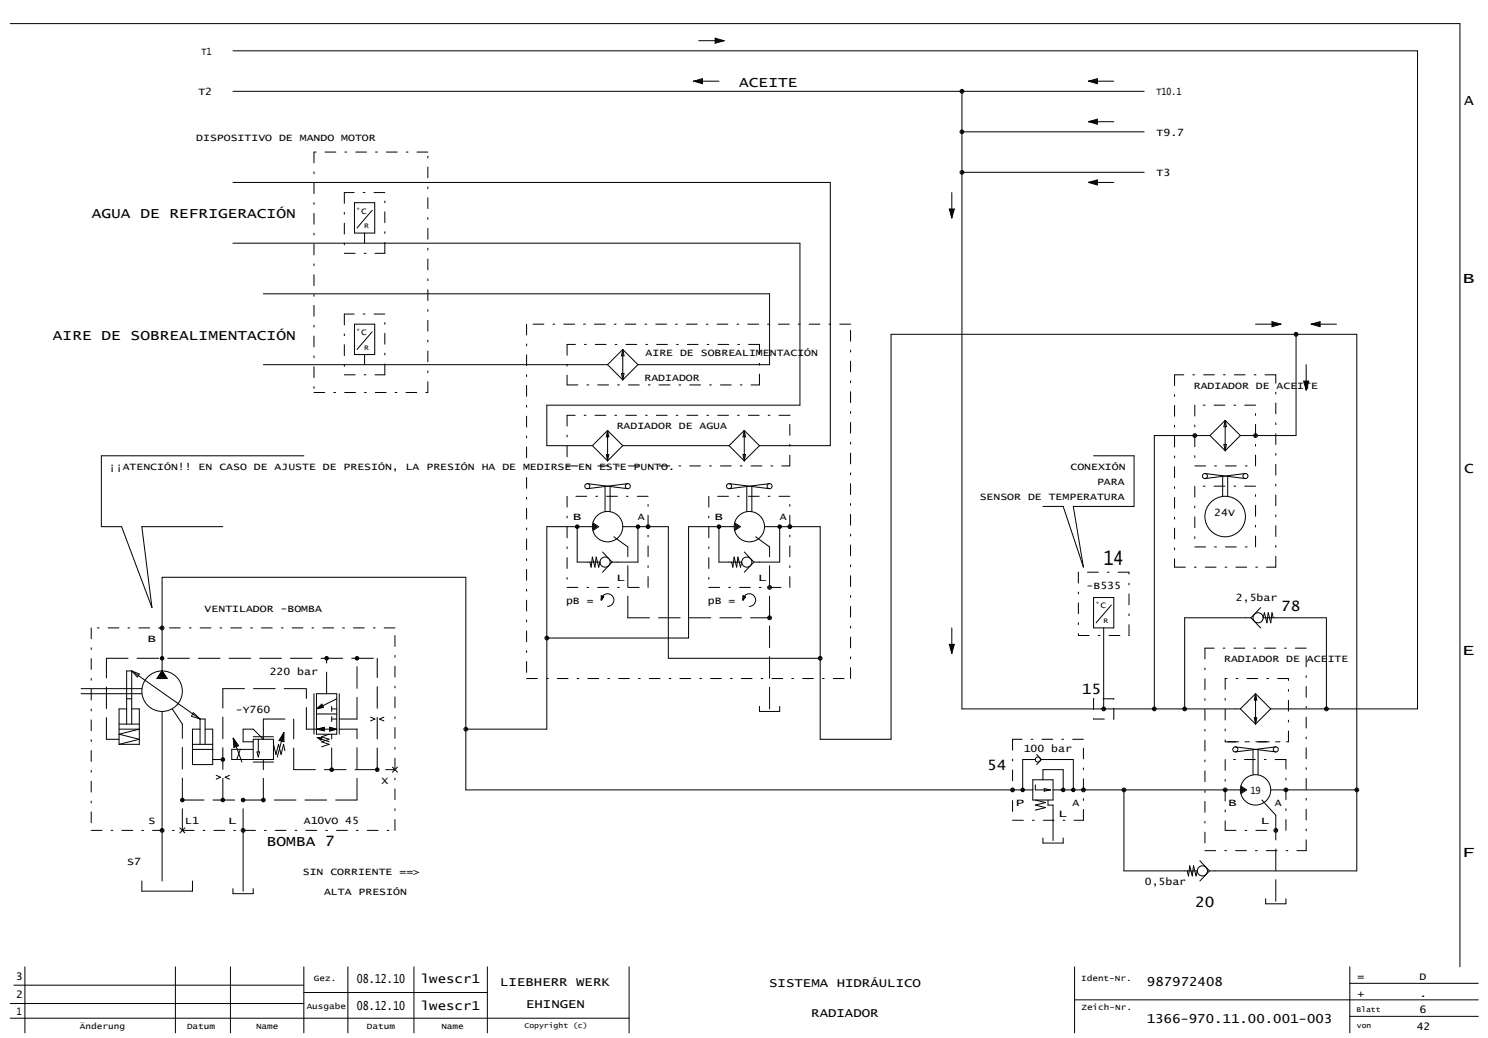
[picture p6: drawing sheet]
<svg xmlns="http://www.w3.org/2000/svg" width="582mm" height="406mm" viewBox="0 0 582 406" stroke-linecap="round" stroke-linejoin="round" font-family="sans-serif">
<g fill="none" stroke="#000" stroke-width=".39">
<path d="M4 9.2h567v369M91.1 19.9h463.3v257.4h-57.4M273.3 15.9h9.9M279.7 14.9l3.5 1-3.5 1zM281.2 15.9l-1-.4v.6l1.9-.2-2.2-.7v1.3l3.3-.6M91.1 35.7h356.4M271.3 31.8l3.5-1v1.9zM271.3 31.8l3.3-.6v1.3l-2.2-.7 1.9-.2v.6l-1-.4M271.3 31.8h9.9M376.2 35.7v241.6h108.9M425.7 31.8h9.9M425.7 31.8l3.5-1v1.9z"/>
<path d="M425.7 31.8l3.3-.6v1.3l-2.2-.7 1.9-.2v.6l-1-.4M376.2 51.6h71.3M425.7 47.6l3.5-1v2zM425.7 47.6l3.3-.6v1.3l-2.2-.7 1.9-.2v.6l-1-.4M425.7 47.6h9.9M91.1 71.4h233.7v102.9h-27.8M138.6 79.3h8v11.9h-8zM372.3 75.3v9.9M376.2 67.4h71.3M425.7 71.4l3.5-1v1.9zM425.7 71.4l3.3-.6v1.3l-2.2-.7 1.9-.2v.6l-1-.4M425.7 71.4h9.9"/>
<path d="M91.1 95.1h221.8v63.4h-99v15.8h17.8M142.6 91.2v3.9M145.6 82.2l-6 7M371.3 81.8h2l-1 3.4zM372.3 83.2l.4-1h-.6l.2 1.9 .7-2.1h-1.3l.6 3.2M103 114.9h198v27.7h-51.5M138.6 126.8h8v11.9h-8zM142.6 138.7v3.9M145.6 129.8l-6 6.9M243.6 136.7l5.9 5.9M243.6 136.7l-6 5.9M243.6 136.7v11.9"/>
<path d="M243.6 136.7l.5 2.5h-1zM491.1 126.8h9.9M497.5 125.8l3.5 1-3.5 1zM499 126.8l-1-.4v.6l1.9-.2-2.2-.7v1.3l3.3-.6M506.9 130.8v39.6h-21.8M512.9 126.8h9.9M512.9 126.8l3.4-1v2zM512.9 126.8l3.2-.6v1.3l-2.2-.7 1.9-.2v.6l-1-.4M103 142.6h134.6M237.6 142.6l6 6M243.1 146.1h1l-.5 2.5zM249.5 142.6l-5.9 6"/>
<path d="M509.9 149.1h2l-1 3.4zM510.9 150.6l.4-1h-.6l.2 1.9 .7-2.2h-1.3l.6 3.2M510.9 142.6v9.9M118.8 178.3h-79.2v27.7h8l11.8 31.7-3.9-31.7h31.7M231.7 174.3l5.9 6M237.1 177.8h1l-.5 2.5zM237.6 168.4l6 5.9M237.6 168.4l-5.9 5.9M237.6 168.4v11.9M237.6 168.4l.5 2.5h-1zM243.6 174.3l-6 6M243.6 174.3h41.6"/>
<path d="M285.2 174.3l5.9 6M290.6 177.8h1l-.5 2.5zM291.1 168.4l.5 2.5h-1zM291.1 168.4l5.9 5.9M291.1 168.4l-5.9 5.9M291.1 168.4v11.9M297 174.3l-5.9 6M427.7 178.3h15.9v19.8h-23.8l4 23.7-8-23.7h-7.9M473.3 170.4l5.9 5.9M473.3 170.4h-21.8v106.9M478.7 173.8h1l-.5 2.5zM479.2 164.4l-5.9 6"/>
<path d="M479.2 164.4l5.9 6M479.2 164.4v11.9M479.2 164.4l.5 2.5h-1zM485.1 170.4l-5.9 5.9M229.7 189.2l15.9 1.9M236.7 190.2v9.9M238.6 190.2v9.9M245.6 189.2l-15.9 1.9M285.2 189.2l15.8 1.9M292.1 190.2v9.9M294.1 190.2v9.9M301 189.2l-15.8 1.9"/>
<path d="M471.3 185.2l15.8 2M478.2 186.2v7.9M480.2 186.2v7.9M487.1 185.2l-15.8 2M225.8 206v13.9h8.9l-.5 1.9-1-3.9-.5 3.9-1-3.9-.5 3.9-.5-1.9M231.7 206h-17.8v79.2h-31.7M231.9 204.5l2.3 1.5-2.3 1.5M232.1 205l1.4 1-1.4 1zM232.4 206.3v-.8l.6 .5-.6 .4M235.7 215.9l3.7 4M239.4 219.9l-3.7 3.9M243.6 206h17.8v51.5h59.4"/>
<path d="M249.5 206v13.9h-10.1M281.2 206v13.9h8.9l-.5 1.9-1-3.9-.5 3.9-1-3.9-.5 3.9-.4-1.9M287.1 206h-17.8v43.6h-55.4M287.3 204.5l2.3 1.5-2.3 1.5M287.5 205l1.4 1-1.4 1zM287.8 206.3v-.8l.6 .5-.6 .4M291.1 215.9l3.8 4M294.9 219.9l-3.8 3.9M299 206h21.8v83.2h27.7v-158.4h182.2v209.8h-57.6M305 206v13.9h-10.1M235.2 234.7a2.48 2.48 0 0 1 2.4-2.5 2.48 2.48 0 0 1 2.5 2.5 2.48 2.48 0 0 1-2.5 2.5M235.2 233l1 .5-1 1.2z"/>
<path d="M235.2 234.6l.8-1.1-.7-.3 .1 .7 .2-.2-.3 .6 .1-.9 .4 .2-.6 .9 .1-1.2 .6 .3-.7 1.1M290.6 234.7a2.48 2.48 0 0 1 2.5-2.5 2.48 2.48 0 0 1 2.5 2.5 2.48 2.48 0 0 1-2.5 2.5M290.6 233l1 .5-1 1.2zM290.7 234.6l.7-1.1-.7-.3 .2 .7 .2-.2-.3 .6 .1-.9 .3 .2-.5 .9 .1-1.2 .5 .3-.7 1.1M427.7 233.7h7.9v11.9h-7.9zM434.6 236.7l-5.9 6.9M493.1 237.7l-3.8 3.9M371.3 252h2l-1 3.5zM372.3 253.5l.4-1h-.6l.2 1.9 .7-2.2h-1.3l.6 3.3M372.3 245.6v9.9M431.7 245.6v31.7M489.3 241.6h-25.9v35.7"/>
<path d="M489.3 241.6l3.8 4M498 241.6l-.5-1.9-.5 3.9-1-3.9-.5 3.9-1-3.9-.5 1.9h24.8v35.7M31.7 271.3h23.8M31.7 269.4h23.8M49.5 277.3h-2.9v13.8M49.5 273.3h2M51.5 277.3h3v13.8h-7.9M51.5 262.4v20.8M51.5 262.4h-2v20.8M51.5 262.4l3 1.2-.8 1.2zM51.5 262.4l26.7 18.8M63.4 262.4l2 3h-4z"/>
<path d="M63.4 262.7l-1.5 2.4h3l-1.4-2.2-1 1.9h1.9l-.9-1.5-.6 1.3h1.1l-.5-.9-.2 .7h.3l-.1-.2M63.4 262.4v-36.6h118.8v83.2h221.8M63.4 278.3v66.3M75.6 278.8l2.6 2.4-3.3-1zM122.8 271.3v15.9M123.8 271.3h7.9v15.9h-7.9zM123.8 279.3h7.9M123.8 277.3l2.1-1.9 .7 1.3zM124.4 277l1.4-1.1 .3 .6-1.6 .5M129.7 277.3h2M129.7 276.3v2M131.7 273.3l-7.9 4"/>
<path d="M132.7 271.3v15.9M297 276.3v2h8v-2M485.1 277.3l6 5.9M491.1 271.3l-6 6M491.1 271.3l5.9 6M491.1 271.3v11.9M491.1 271.3l.5 2.5h-1zM497 277.3l-5.9 5.9M46.6 285.2h7.9l-7.9 2 7.9 2-7.9 1.9M46.6 283.2h7.9M75.3 291.1h7.9M75.3 293.1h7.9"/>
<path d="M78.2 285.2h-2.9v13.9h7.9v-13.9h-3M78.2 281.2h2v9.9M78.2 281.2v9.9M91.2 288.7l1.7 2.9-1.2 .5-.1-2.3 .8 1.7-.5 .2v-1.1M91.2 288.7l3.4 9.4M91.2 288.7l2.1 3-1.8 .6zM94 293l-1.4 4.1M99 293.1h-8.4v4h16.4v-7.9h-8v7.9M99 298.1h8M99 288.2h8M100.5 294.1h1l-.5 2zM101 289.2v4.9"/>
<path d="M103 285.2v4M103 297.1v3.9M107 291.1l.9 4 1-4 1 4 1-4 .5 2.5M111 286.5l-.3 3.3-1.2-.3 1.2-1.9-.3 1.8-.5-.1 .6-.9M111 286.5l-2.6 9.6M111 286.5l.1 3.6-1.9-.5zM123.8 285.2h7.9M124.1 288.5l1.6 .2-.2 .6-.9-.7 .9 .3-.1 .3-.4-.4M124.1 288.5l1.8 .1-.4 .9zM124.1 288.5l4.6 1.6M126.9 284.5v1.4l-3.1-.7M126.9 284.5l-2.2 .7 2.1 .4-.1-.9-1 .5 .9 .1-.2-.2"/>
<path d="M126.9 284.5l-3.1 .7M128.7 287.2l-2.9 1 2.9 1-2.9 .9 2.9 1-2.9 1M128.9 284.4l2.8 .8-2.8 .8zM129.7 281.2h2M129.7 280.2v2M130.1 285.2l-.8-.3v.5l1.5-.2-1.7-.6v1.1l2.6-.5M145 280.5l1.7 .7-1.7 .8M150.1 280.5l-1.7 .7 1.7 .8M405 297.1h-5v11.9M405.4 295.1l1.9 2M407.3 297.1h12.5v11.9M407.3 297.1l-1.9 2"/>
<path d="M483.2 292.1l15.8 2M490.1 293.1v9.9M490.6 280.7h1l-.5 2.5zM492.1 293.1v9.9M499 292.1l-15.8 2M84.6 303.3l1.7 .7-1.7 .8M89.8 303.3l-1.7 .7 1.7 .8M153.5 300l2 2M155.5 300l-2 2M404 305h7.9v7.9h-7.9zM405 307v2h5.9M405 312.9l3.9 1-3.9 1 3.9 1-3.9 1"/>
<path d="M408.4 308.5l2.5 .5-2.5 .5zM414.9 309h72.2M439.6 309v31.6h28.7l-.5 2-1-3.9-.5 3.9-1-3.9-.5 3.9-.5-2M485.3 307.5l2.3 1.5-2.3 1.4M485.5 308l1.4 1-1.4 .9zM485.8 309.3v-.8l.6 .5-.6 .4M497 309h33.7M70.3 323.8l2 2M72.3 323.8l-2 2M95.1 324.8v23.8M407.9 327.8v1.9h7.9v-1.9M469.3 336.7l3.8 3.9"/>
<path d="M55.5 344.6v4h19.8v-4M91.1 347.6v1.9h7.9v-1.9M473.1 340.6l-3.8 4M495 351.5v2h8v-2M9.7 378.2v25.8M68.6 378.2v25.8M90.1 378.2v25.8M118.8 378.2v25.8M136.1 378.2v25.8M161.9 378.2v25.8M190.6 378.2v25.8M246.1 378.2v25.8"/>
<path d="M420.3 378.2v25.8M528 378.2v25.8M4 398.3h242.1M4 392.5h114.8M5.4 385.3h113.4M118.8 388.2h71.8M420.3 391.1h157.9M528 397.5h50.2M528 384.6h50.2"/>
<circle cx="376.2" cy="35.7" r=".37"/>
<circle cx="376.2" cy="35.7" r=".74"/>
<circle cx="376.2" cy="51.6" r=".74"/>
<circle cx="376.2" cy="51.6" r=".37"/>
<circle cx="376.2" cy="67.4" r=".74"/>
<circle cx="376.2" cy="67.4" r=".37"/>
<circle cx="506.9" cy="130.8" r=".37"/>
<circle cx="506.9" cy="130.8" r=".74"/>
<circle cx="467.3" cy="170.4" r=".74"/>
<circle cx="467.3" cy="170.4" r=".37"/>
<circle cx="491.1" cy="170.4" r=".74"/>
<circle cx="491.1" cy="170.4" r=".37"/>
<circle cx="229.7" cy="190.2" r=".99"/>
<circle cx="245.6" cy="190.2" r=".99"/>
<circle cx="285.2" cy="190.2" r=".99"/>
<circle cx="301" cy="190.2" r=".99"/>
<circle cx="471.3" cy="186.2" r=".99"/>
<circle cx="487.1" cy="186.2" r=".99"/>
<circle cx="225.8" cy="206" r=".69"/>
<circle cx="225.8" cy="206" r=".5"/>
<circle cx="225.8" cy="206" r=".2"/>
<circle cx="236.6" cy="219.9" r="1.98"/>
<circle cx="237.6" cy="206" r="5.9"/>
<circle cx="249.5" cy="206" r=".5"/>
<circle cx="249.5" cy="206" r=".69"/>
<circle cx="249.5" cy="206" r=".2"/>
<circle cx="253.5" cy="206" r=".74"/>
<circle cx="253.5" cy="206" r=".37"/>
<circle cx="281.2" cy="206" r=".5"/>
<circle cx="281.2" cy="206" r=".69"/>
<circle cx="281.2" cy="206" r=".2"/>
<circle cx="292.1" cy="219.9" r="1.98"/>
<circle cx="293.1" cy="206" r="5.9"/>
<circle cx="305" cy="206" r=".5"/>
<circle cx="305" cy="206" r=".69"/>
<circle cx="305" cy="206" r=".2"/>
<circle cx="308.9" cy="206" r=".37"/>
<circle cx="308.9" cy="206" r=".74"/>
<circle cx="479.2" cy="202" r="7.9"/>
<circle cx="301" cy="229.8" r=".74"/>
<circle cx="301" cy="229.8" r=".37"/>
<circle cx="63.4" cy="257.5" r=".69"/>
<circle cx="63.4" cy="257.5" r=".5"/>
<circle cx="63.4" cy="245.6" r=".74"/>
<circle cx="63.4" cy="245.6" r=".37"/>
<circle cx="63.4" cy="257.5" r=".2"/>
<circle cx="127.7" cy="257.5" r=".5"/>
<circle cx="127.7" cy="257.5" r=".69"/>
<circle cx="127.7" cy="257.5" r=".2"/>
<circle cx="139.6" cy="257.5" r=".5"/>
<circle cx="139.6" cy="257.5" r=".69"/>
<circle cx="139.6" cy="257.5" r=".2"/>
<circle cx="213.9" cy="249.6" r=".74"/>
<circle cx="213.9" cy="249.6" r=".37"/>
<circle cx="301" cy="241.6" r=".74"/>
<circle cx="301" cy="241.6" r=".37"/>
<circle cx="320.8" cy="257.5" r=".37"/>
<circle cx="320.8" cy="257.5" r=".74"/>
<circle cx="492.1" cy="241.6" r="1.98"/>
<circle cx="63.4" cy="270.3" r="7.9"/>
<circle cx="431.7" cy="277.3" r=".37"/>
<circle cx="431.7" cy="277.3" r=".74"/>
<circle cx="451.5" cy="277.3" r=".74"/>
<circle cx="451.5" cy="277.3" r=".37"/>
<circle cx="463.4" cy="277.3" r=".74"/>
<circle cx="463.4" cy="277.3" r=".37"/>
<circle cx="518.8" cy="277.3" r=".74"/>
<circle cx="518.8" cy="277.3" r=".37"/>
<circle cx="87.2" cy="297.1" r=".69"/>
<circle cx="87.2" cy="297.1" r=".5"/>
<circle cx="87.2" cy="297.1" r=".2"/>
<circle cx="182.2" cy="285.2" r=".37"/>
<circle cx="182.2" cy="285.2" r=".74"/>
<circle cx="405.9" cy="297.1" r=".99"/>
<circle cx="483.2" cy="293.1" r=".99"/>
<circle cx="499" cy="293.1" r=".99"/>
<circle cx="71.3" cy="312.9" r=".69"/>
<circle cx="71.3" cy="312.9" r=".5"/>
<circle cx="71.3" cy="312.9" r=".2"/>
<circle cx="87.2" cy="312.9" r=".69"/>
<circle cx="87.2" cy="312.9" r=".5"/>
<circle cx="87.2" cy="312.9" r=".2"/>
<circle cx="95.1" cy="312.9" r=".69"/>
<circle cx="95.1" cy="312.9" r=".5"/>
<circle cx="95.1" cy="312.9" r=".2"/>
<circle cx="103" cy="312.9" r=".69"/>
<circle cx="103" cy="312.9" r=".5"/>
<circle cx="103" cy="312.9" r=".2"/>
<circle cx="129.7" cy="301" r=".5"/>
<circle cx="129.7" cy="301" r=".69"/>
<circle cx="129.7" cy="301" r=".2"/>
<circle cx="147.5" cy="301" r=".5"/>
<circle cx="147.5" cy="301" r=".69"/>
<circle cx="147.5" cy="301" r=".2"/>
<circle cx="396" cy="309" r=".74"/>
<circle cx="396" cy="309" r=".37"/>
<circle cx="400" cy="309" r=".5"/>
<circle cx="400" cy="309" r=".69"/>
<circle cx="400" cy="309" r=".2"/>
<circle cx="415.8" cy="309" r=".69"/>
<circle cx="415.8" cy="309" r=".5"/>
<circle cx="415.8" cy="309" r=".2"/>
<circle cx="419.8" cy="309" r=".5"/>
<circle cx="419.8" cy="309" r=".69"/>
<circle cx="419.8" cy="309" r=".2"/>
<circle cx="423.8" cy="309" r=".74"/>
<circle cx="423.8" cy="309" r=".37"/>
<circle cx="439.6" cy="309" r=".74"/>
<circle cx="439.6" cy="309" r=".37"/>
<circle cx="479.2" cy="309" r=".74"/>
<circle cx="479.2" cy="309" r=".37"/>
<circle cx="491.1" cy="309" r="5.9"/>
<circle cx="503" cy="309" r=".74"/>
<circle cx="503" cy="309" r=".37"/>
<circle cx="530.7" cy="309" r=".37"/>
<circle cx="530.7" cy="309" r=".74"/>
<circle cx="63.4" cy="324.8" r=".74"/>
<circle cx="63.4" cy="324.8" r=".37"/>
<circle cx="95.1" cy="324.8" r=".74"/>
<circle cx="95.1" cy="324.8" r=".37"/>
<circle cx="499" cy="324.8" r=".74"/>
<circle cx="499" cy="324.8" r=".37"/>
<circle cx="470.3" cy="340.6" r="1.98"/>
</g>
<g fill="none" stroke="#000" stroke-width=".39" stroke-dasharray="8.5 3.5">
<path d="M240.1 210l5.5 3.9M295.6 210l5.4 3.9M245.6 229.8v-15.9M301 229.8v-15.9M41.6 257.5h106M245.6 241.6v-11.8M245.6 241.6h55.4M301 241.6v-11.8M67.4 277.3l3.9 5.9M87.2 269.4h32.6M127.8 271.3v-13.8M301 277.3v-35.7"/>
<path d="M41.6 289.2v-31.7M41.6 289.2h5M83.2 297.1h4M95.1 290.1v-4.9M95.1 285.2h3.9M95.1 290.1h3.9M99 285.2l4 4M103 285.2v-4M103 281.2h11.9M119.8 285.2v-15.8M119.8 285.2h4M132.7 285.2h6.9"/>
<path d="M132.7 281.2h6.9M139.6 281.2v-23.7M71.3 312.9h68.3M87.2 312.9v-43.5M103 312.9v-11.9M114.9 301v-19.8M114.9 301h39.6M129.7 301v-13.8M139.6 312.9v-27.7M147.6 301v-43.5M407.9 301h7.9M407.9 301v4"/>
<path d="M409.9 314.9v-2M409.9 314.9h2M415.8 301v8M415.8 309h-3.9M493.6 312.9l5.4 6M71.3 324.8v-41.6M95.1 324.8v-11.9M411.9 328.8v-8M411.9 320.8v-5.9M499 324.8v-5.9M499 352.5v-27.7"/>
</g>
<g fill="none" stroke="#000" stroke-width=".39" stroke-dasharray="4.2 3.5 .7 3.5">
<path d="M122.8 59.5v94M167.4 59.5h-44.6M134.7 75.3v23.8M150.5 75.3h-15.8M134.7 99.1h15.8M150.5 99.1v-23.8M134.7 122.8v23.8M150.5 122.8h-15.8M206 126.8v138.6M221.8 134.7v15.9M297 134.7h-75.2M332.7 126.8h-126.7"/>
<path d="M122.8 153.5h44.6M134.7 146.6h15.8M150.5 146.6v-23.8M167.4 153.5v-94M221.8 150.6h75.2M297 150.6v-15.9M459.4 146.6v75.2M467.3 158.5v23.7M491.1 158.5h-23.8M499 146.6h-39.6M221.8 162.4v19.8M308.9 162.4h-87.1"/>
<path d="M221.8 194.1v35.7M221.8 182.2h87.1M253.5 194.1h-31.7M277.2 194.1v35.7M308.9 182.2v-19.8M308.9 194.1h-31.7M467.3 182.2h23.8M467.3 190.2v23.7M491.1 182.2v-23.7M491.1 190.2h-23.8M467.3 213.9h23.8M491.1 213.9v-23.7"/>
<path d="M221.8 229.8h31.7M253.5 229.8v-35.7M277.2 229.8h31.7M308.9 229.8v-35.7M421.8 223.8v24.8M441.6 223.8h-19.8M459.4 221.8h39.6M499 221.8v-75.2M35.7 245.6v79.2M154.5 245.6h-118.8M421.8 248.6h19.8M441.6 248.6v-24.8"/>
<path d="M471.3 253.5v79.2M510.9 253.5h-39.6M206 265.4h126.7M332.7 265.4v-138.6M427.7 273.3v7.9M435.6 273.3h-7.9M479.2 265.4v24.7M503.9 265.4h-24.7M396 289.2v31.6M423.8 289.2h-27.8M427.7 281.2h7.9M435.6 281.2v-7.9"/>
<path d="M479.2 290.1h24.7M479.2 297.1v27.7M480.2 290.1h22.8M503 297.1h-23.8M503.9 290.1v-24.7M35.7 324.8h118.8M154.5 324.8v-79.2M396 320.8h27.8M423.8 320.8v-31.6M471.3 332.7h39.6M479.2 324.8h23.8M503 324.8v-27.7"/>
<path d="M510.9 332.7v-79.2"/>
</g>
<text font-size="7.8" x="431.6" y="221">14</text>
<g font-size="5.7">
<text x="572.7" y="40.9">A</text>
<text x="572" y="110.5">B</text>
<text x="572.7" y="185.2">C</text>
<text x="571.9" y="256.2">E</text>
<text x="571.8" y="335.2">F</text>
</g>
<g font-size="5.6">
<text x="289.1" y="34">ACEITE</text>
<text x="35.9" y="85.4">AGUA DE REFRIGERACIÓN</text>
<text x="20.7" y="133">AIRE DE SOBREALIMENTACIÓN</text>
<text x="501" y="238.9">78</text>
<text x="423.2" y="271.6">15</text>
<text x="386.1" y="301.3">54</text>
<text x="104.4" y="331">BOMBA 7</text>
<text x="467.4" y="354.7">20</text>
</g>
<g font-size="4.9">
<text x="139.5" y="384.4">08.12.10</text>
<text x="164.6" y="384.4">lwescr1</text>
<text x="195.6" y="385.8">LIEBHERR WERK</text>
<text x="300.8" y="386.1">SISTEMA HIDRÁULICO</text>
<text x="448.6" y="385.8">987972408</text>
<text x="139.5" y="395.1">08.12.10</text>
<text x="164.6" y="395.1">lwescr1</text>
<text x="205.7" y="394.4">EHINGEN</text>
<text x="317.3" y="397.6">RADIADOR</text>
<text x="448.5" y="400.2">1366-970.11.00.001-003</text>
</g>
<g font-size="4.1">
<text x="6.2" y="383.3">3</text>
<text x="530.9" y="383.3">=</text>
<text x="555.3" y="383.3">D</text>
<text x="530.9" y="389.8">+</text>
<text x="555.2" y="389.8">.</text>
<text x="6.3" y="390.5">2</text>
<text x="6.4" y="397">1</text>
<text x="555.3" y="396.3">6</text>
<text x="554.1" y="402.7">42</text>
</g>
<g font-size="3.9">
<text x="78.9" y="21.4">T1</text>
<text x="77.6" y="37.3">T2</text>
<text x="452.4" y="37.3">T10.1</text>
<text x="452.4" y="53.1">T9.7</text>
<text x="76.8" y="55.1">DISPOSITIVO DE MANDO MOTOR</text>
<text x="452.4" y="68.9">T3</text>
<text x="252.5" y="139.2">AIRE DE SOBREALIMENTACIÓN</text>
<text x="252.1" y="149.1">RADIADOR</text>
<text x="466.9" y="152.1">RADIADOR DE ACEITE</text>
<text x="241.2" y="167.9">RADIADOR DE AGUA</text>
<text x="42.6" y="183.8">¡¡ATENCIÓN!! EN CASO DE AJUSTE DE PRESIÓN, LA PRESIÓN HA DE MEDIRSE EN ESTE PUNTO.</text>
<text x="418.7" y="183.8">CONEXIÓN</text>
<text x="429.1" y="189.7">PARA</text>
<text x="383.2" y="195.7">SENSOR DE TEMPERATURA</text>
<text x="224" y="203.6">B</text>
<text x="249.5" y="203.6">A</text>
<text x="279.5" y="203.6">B</text>
<text x="305" y="203.6">A</text>
<text x="474.9" y="202">24V</text>
<text x="241.1" y="227.3">L</text>
<text x="296.5" y="227.3">L</text>
<text x="425" y="230.3">-B535</text>
<text x="80.1" y="239.2">VENTILADOR -BOMBA</text>
<text x="221.4" y="236.2">pB =</text>
<text x="276.8" y="236.2">pB =</text>
<text x="483.4" y="235.3">2,5bar</text>
<text x="57.7" y="251.1">B</text>
<text x="105.5" y="264">220 bar</text>
<text x="478.8" y="259">RADIADOR DE ACEITE</text>
<text x="92.2" y="278.8">-Y760</text>
<text x="400.4" y="294">100 bar</text>
<text x="149.2" y="306.5">X</text>
<text x="489" y="310.5">19</text>
<text x="397.2" y="315.4">P</text>
<text x="419.4" y="315.4">A</text>
<text x="480.4" y="315.4">B</text>
<text x="498.6" y="315.4">A</text>
<text x="58" y="322.4">S</text>
<text x="72.5" y="322.4">L1</text>
<text x="89.3" y="322.4">L</text>
<text x="118.8" y="322.4">A10VO 45</text>
<text x="414" y="319.4">L</text>
<text x="493.2" y="322.4">L</text>
<text x="49.8" y="338.2">S7</text>
<text x="118.4" y="342.2">SIN CORRIENTE ==&gt;</text>
<text x="447.8" y="346.1">0,5bar</text>
<text x="126.8" y="350.1">ALTA PRESIÓN</text>
</g>
<g font-size="3.4">
<text x="139.1" y="83.6">°C</text>
<text x="139.1" y="131.1">°C</text>
<text x="428.2" y="238">°C</text>
</g>
<g font-size="3.2">
<text x="122.7" y="383.7">Gez.</text>
<text x="422.9" y="383.7">Ident-Nr.</text>
<text x="120" y="394.5">Ausgabe</text>
<text x="423" y="395.2">Zeich-Nr.</text>
<text x="31.3" y="402.4">Änderung</text>
<text x="73.1" y="402.4">Datum</text>
<text x="100.1" y="402.4">Name</text>
<text x="143.5" y="402.4">Datum</text>
<text x="172.6" y="402.4">Name</text>
</g>
<g font-size="2.9">
<text x="530.5" y="395.8">Blatt</text>
<text x="205.1" y="402.3">Copyright (c)</text>
<text x="530.7" y="402.3">von</text>
</g>
<g font-size="2.8">
<text x="142.5" y="89.3">R</text>
<text x="142.5" y="136.8">R</text>
<text x="431.6" y="243.7">R</text>
</g>
</svg>
